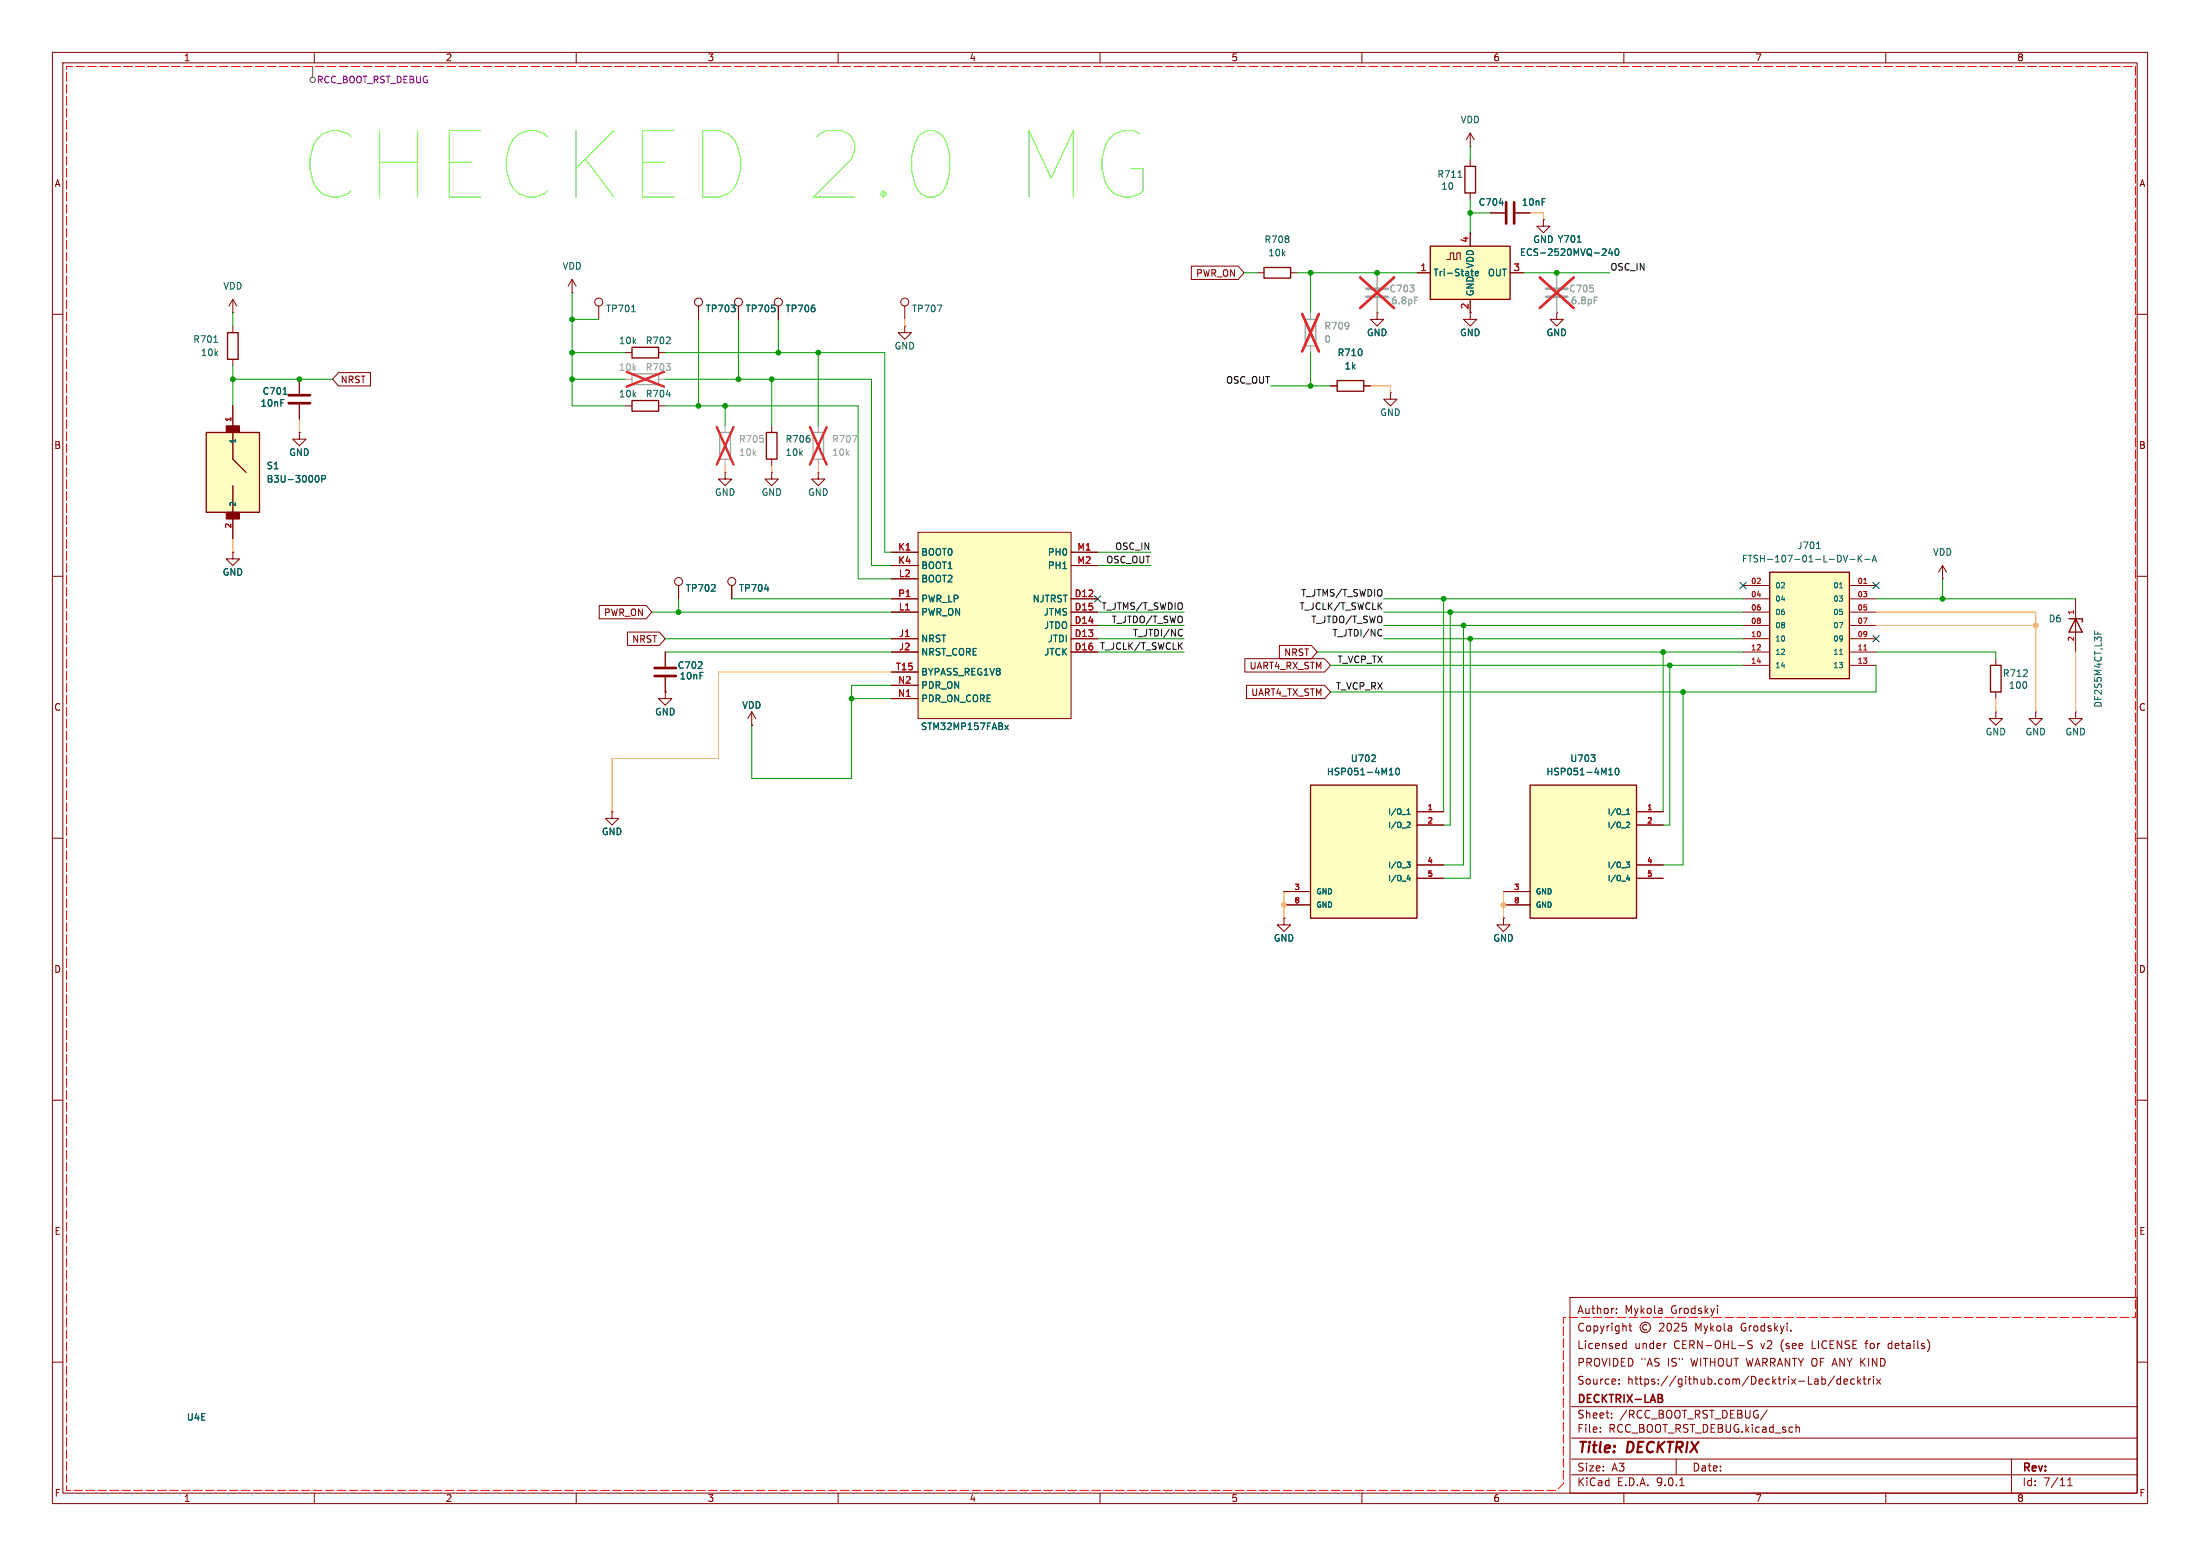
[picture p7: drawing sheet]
<svg xmlns="http://www.w3.org/2000/svg" width="420mm" height="297mm" viewBox="0 0 420 297" stroke-linecap="round" stroke-linejoin="round" font-family="sans-serif">
<g fill="none" stroke="#840000" stroke-width=".19">
<path d="M10 10h400v277h-400zM12 12h396v273h-396zM60 10v2M110 10v2M160 10v2M210 10v2M260 10v2M310 10v2M360 10v2M44.4 59.7h.1M44.4 57.2l.8 1.2M44.4 57.2l-.7 1.2"/>
<path d="M44.4 57.2v2.5M297.2 59.7v1.3h1.2l-1.2 1.2-1.3-1.2h1.3M297.2 59.7h.1M10 60h2M57.1 72.4v2.8M57.1 77.2v2.8M408 60h2M57.1 82.6v1.2h-1.2l1.2 1.3 1.3-1.3h-1.3M57.1 82.6h.1M138.4 90.2v1.2h1.3l-1.3 1.3-1.2-1.3h1.2M138.4 90.2h.1M147.3 81.3v1.3"/>
<path d="M147.3 87.6v1.3M156.2 90.2v1.2h1.3l-1.3 1.3-1.3-1.3h1.3M156.2 90.2h.1M10 110h2M129.5 111.8v2.5M408 110h2M10 160h2M408 160h2M245.1 175.3v1.2h-1.3l1.3 1.3 1.3-1.3h-1.3M245.1 175.3h.1M10 210h2M408 210h2"/>
<path d="M299.7 247.6h108.3v37.4h-108.3zM308.6 250.6v.1M308.6 249.8v.1M309.9 257.3h.5M309.9 256.5h.5M310.4 255.9v1.5M310.9 253.1h.6M311.2 252.6v1.3l.3 .2M314.4 252.9a.52 .52 0 0 0-.8 .5 .52 .52 0 0 0 .8 .4M316.8 252.7l.6-.1 .2 .1 .1 .3-1 1.1h1M317.9 256.4h.2M318.4 252.7l.2-.1a.8 .8 0 0 1 .5 .7 .8 .8 0 0 1-.5 .8l-.2-.2-.2-.4z"/>
<path d="M319.7 252.7l.5-.1 .2 .1 .1 .3-.9 1.1h.9M321.9 252.6h-.7l-.1 .7 .2-.2 .5 .1 .1 .2v.5l-.2 .2-.6-.2M327.9 249.2v.2M327.9 249.7v1M334.5 256l-.6-.1-.2 .2v.4l.7 .3 .1 .3-.3 .3-.5-.1M360.5 256.6v.7M10 260h2M300 278.5h108M300 274.5h108M300 268.5h108M305.5 273.2v.2M305.5 272.5v.1"/>
<path d="M307.7 270.5v.2M307.7 269.8v.1M309.1 263.3v.1M309.1 264.1v.1M320 278.5v3M337.4 269.1l-1.3 1.9M342.9 272.5h.5l.1 .9M347.8 263.3l.4-.1 .3 .3-.1 .6h-.6M350.2 262.6l-1.3 2M351.4 263.3l-.5-.1-.2 .3 .1 .6h.6M351.4 262.7v1.5M352 263.7l.7-.1v-.3l-.5-.1-.2 .2 .1 .7h.6"/>
<path d="M354 263.3l-.4-.1-.3 .3 .1 .6h.6M354.7 262.7v1.5M354.8 263.6l.4 .6M355.2 263.2l-.5 .6M355.7 263.2h.5M355.9 262.7v1.3l.3 .2M356.7 263.2v1M357.2 263.2l-.3 .1-.2 .2M357.7 262.7v.2M357.7 263.2v1M358.2 263.2l.8 1M359 263.2l-.8 1"/>
<path d="M384 278.5v6.5M408 260h2M60 285v2M110 285v2M160 285v2M210 285v2M260 285v2M300 281.5h108M310 285v2M320.7 283.6h.8M360 285v2M394.7 283.6h.9"/>
<path d="M394.7 282.5l.5-.4v1.5"/>
<circle cx="129.5" cy="111" r=".76"/>
<circle cx="314.1" cy="253.4" r="1"/>
</g>
<path d="M317.3 267l.1 .2-.1 .4M317.3 266.3v.5" fill="none" stroke="#840000" stroke-width=".3"/>
<path d="M55.1 77h4.1M55.1 75.4h4.1" fill="none" stroke="#840000" stroke-width=".51"/>
<path d="M54.1 75.3h.7" fill="none" stroke="#006464" stroke-width=".19"/>
<path d="M137.4 82.6h2v5h-2zM155.2 82.6h2v5h-2z" fill="none" stroke="#a1a1a1" stroke-width=".25"/>
<path d="M138.4 81.3v1.3M138.4 87.6v1.3M156.2 81.3v1.3M156.2 87.6v1.3" fill="none" stroke="#a1a1a1" stroke-width=".19"/>
<path d="M162.7 83.1h.9l-.6 1.3" fill="none" stroke="#989898" stroke-width=".19"/>
<path d="M136.8 81.5l3.2 7.2M140 81.5l-3.2 7.2M154.6 81.5l3.2 7.2M157.8 81.5l-3.2 7.2" fill="none" stroke="#e12e31" stroke-width=".46"/>
<path d="M146.3 82.6h2v5h-2z" fill="none" stroke="#840000" stroke-width=".25"/>
<path d="M250.2 149.9h20.3v25.4h-20.3z" fill="#ffffc2"/>
<path d="M241.3 51.1h5.1v2h-5.1zM120.6 76.5h5.1v2h-5.1zM120.6 66.3h5.1v2h-5.1zM255.3 72.6h5v2.1h-5zM380 127h2v5.1h-2zM250.2 149.9h20.3v25.4h-20.3z" fill="none" stroke="#840000" stroke-width=".25"/>
<g fill="none" stroke="#840000" stroke-width=".19">
<path d="M114.3 58.4v2.6M133.3 58.4v2.6M141 58.4v2.6M148.6 58.4v2.6M240 52.1h1.3M246.4 52.1h1.2M262.9 59.7v1.3h1.3l-1.3 1.2-1.3-1.2h1.3M262.9 59.7h.1M119.4 77.5h1.2M119.4 67.3h1.2M125.7 77.5h1.3M125.7 67.3h1.3"/>
<path d="M172.7 62.2v1.3h1.3l-1.3 1.3-1.3-1.3h1.3M172.7 62.2h.1M254 73.7h1.3M260.3 73.7h1.3M265.4 74.9v1.3h1.3l-1.3 1.3-1.2-1.3h1.2M265.4 74.9h.1M147.3 90.2v1.2h1.3l-1.3 1.3-1.3-1.3h1.3M147.3 90.2h.1M139.7 111.8v2.5M381 125.7v1.3M381 132.1v1.3M270.5 154.9h5.1"/>
<path d="M270.5 157.5h5.1M245.1 170.2h5.1M245.1 172.7h5.1M270.5 165.1h5.1M270.5 167.6h5.1"/>
<circle cx="114.3" cy="57.7" r=".76"/>
<circle cx="133.3" cy="57.7" r=".76"/>
<circle cx="141" cy="57.7" r=".76"/>
<circle cx="148.6" cy="57.7" r=".76"/>
<circle cx="139.7" cy="111" r=".76"/>
</g>
<g fill="none" stroke="#006464" stroke-width=".19">
<path d="M120.6 59.5h.7M127.2 75.3h.8M146 112.4h.8M261.8 145.4h.8M262.5 144.2v.4M265.2 147.9h.7M265.3 146.9l.3-.3v1.3M266.5 146.8l.2-.2a.68 .68 0 0 1 .5 .7 .68 .68 0 0 1-.5 .6l-.3-.5zM268.6 155.4h.6M268.6 154.7l.3-.3v1M268.8 156.9l.3 .1 .1 .2-.6 .7h.6M268.6 164.5h.6l-.3 .4 .3 .1v.4l-.2 .2h-.3"/>
<path d="M268.9 167l-.3 .8h.6M269.1 167.4v.7"/>
</g>
<path d="M120.6 71.4h5.1v2h-5.1zM249.2 61h2v5h-2z" fill="none" stroke="#a1a1a1" stroke-width=".25"/>
<path d="M250.2 59.7v1.3M262.9 52.1v2.8M262.9 56.9v2.8M119.4 72.4h1.2M125.7 72.4h1.3M250.2 66v1.3" fill="none" stroke="#a1a1a1" stroke-width=".19"/>
<path d="M248.6 59.9l3.2 7.2M251.8 59.9l-3.2 7.2M259.7 53l6.4 5.8M266.1 53l-6.4 5.8M119.6 71l7.2 2.8M126.8 71l-7.2 2.8" fill="none" stroke="#e12e31" stroke-width=".46"/>
<path d="M260.9 56.6h4M260.9 55.1h4" fill="none" stroke="#a1a1a1" stroke-width=".51"/>
<path d="M270.1 56.7h.6" fill="none" stroke="#989898" stroke-width=".19"/>
<path d="M292.1 149.9h20.3v25.4h-20.3z" fill="#ffffc2"/>
<path d="M292.1 149.9h20.3v25.4h-20.3z" fill="none" stroke="#840000" stroke-width=".25"/>
<g fill="none" stroke="#840000" stroke-width=".19">
<path d="M370.8 110.5h.1M370.8 108l.8 1.2M370.8 108l-.7 1.2M370.8 108v2.5M381 135.9v1.3h-1.3l1.3 1.2 1.3-1.2h-1.3M381 135.9h.1M312.4 154.9h5.1M312.4 157.5h5.1M287 175.3v1.2h-1.3l1.3 1.3 1.3-1.3h-1.3M287 175.3h.1M287 170.2h5.1M287 172.7h5.1"/>
<path d="M312.4 165.1h5.1M312.4 167.6h5.1"/>
</g>
<path d="M303.7 144.1h.8l-.4 .5M304.4 144.7v.5M307.1 147.9h.8M307.2 146.9l.3-.3v1.3M308.5 146.8l.1-.2a.68 .68 0 0 1 .5 .7 .68 .68 0 0 1-.5 .6l-.3-.5zM310.5 155.4h.6M310.5 154.7l.3-.3v1M310.7 156.9l.3 .1 .1 .2-.6 .7h.6M310.5 164.5h.6l-.3 .4 .3 .1v.4l-.2 .2h-.3M310.8 167l-.3 .8h.7M311 167.4v.7" fill="none" stroke="#006464" stroke-width=".19"/>
<path d="M337.8 109.2h15.3v20.3h-15.3z" fill="#ffffc2"/>
<path d="M337.8 109.2h15.3v20.3h-15.3zM395 118.1h2.5v.6M396.2 118.1l1.3 2.6h-2.5z" fill="none" stroke="#840000" stroke-width=".25"/>
<g fill="none" stroke="#840000" stroke-width=".19">
<path d="M172.7 58.4v2.6M280.7 59.7v1.3h1.2l-1.2 1.2-1.3-1.2h1.3M332.7 111.8h5.1M332.7 114.3h5.1M332.7 116.8h5.1M332.7 119.4h5.1M353.1 111.8h5M353.1 114.3h5M353.1 116.8h5M353.1 119.4h5M396.2 114.3v10.2M332.7 121.9h5.1"/>
<path d="M332.7 124.5h5.1M332.7 127h5.1M353.1 121.9h5M353.1 124.5h5M353.1 127h5M388.6 135.9v1.3h-1.3l1.3 1.2 1.3-1.2h-1.3M388.6 135.9h.1M396.2 135.9v1.3h-1.2l1.2 1.2 1.3-1.2h-1.3M396.2 135.9h.1"/>
<circle cx="172.7" cy="57.7" r=".76"/>
</g>
<g fill="none" stroke="#006464" stroke-width=".19">
<path d="M178.9 58.2h.9l-.6 1.3M346.8 104.7h.7M351.2 112.2h.6M351.9 106l.4 1.3 .4-1.3M353.2 106.8h.9M354.7 106v1.3M354.9 106.5l.6 .8M355.5 106l-.8 .7M356 106.8h1M357.4 107.3l.4-1.3 .4 1.3M357.5 106.9h.6M351.2 124.9h.6"/>
<path d="M399.9 120.4v.6M400.5 120.6v.4"/>
</g>
<path d="M355.8 111.4h.6M355.8 124.1h.6" fill="none" stroke="#a90000" stroke-width=".19"/>
<path d="M273 47h15.3v10.2h-15.3z" fill="#ffffc2"/>
<path d="M279.7 31.8h2v5h-2zM273 47h15.3v10.2h-15.3z" fill="none" stroke="#840000" stroke-width=".25"/>
<g fill="none" stroke="#840000" stroke-width=".19">
<path d="M280.7 27.9h.1M280.7 25.4v2.5M280.7 30.5v1.3M280.7 36.8v1.3M280.7 25.4l-.8 1.3M280.7 25.4l.7 1.3M270.5 52.1h2.5M276.2 49.5h.7v-1.2h.6v1.2h.6v-1.2h.7v1.2M280.7 44.5v2.5M280.7 57.2v2.5M284.5 40.6h2.8M288.3 52.1h2.5"/>
<path d="M289.3 40.6h2.8M294.6 41.9v1.3h1.3l-1.3 1.3-1.2-1.3h1.2M294.6 41.9h.1"/>
</g>
<path d="M278.3 33.9h.8M286.2 38.8h.8M281 51.4v1.1M281.7 51.9l-.1 .6M282.1 51.8l.1 .3-.6 .1M282.2 52.6h-.1M301.1 46.2h.7M306.1 47.5l.4 .1 .1 .3-.8 .9h.8M307.4 47.4l-.3 .9h.8M307.7 47.9v.9M308.5 47.6l.1-.1a.68 .68 0 0 1 .5 .6 .68 .68 0 0 1-.5 .7 .84 .84 0 0 1-.1-1.2z" fill="none" stroke="#006464" stroke-width=".19"/>
<path d="M287.5 38.6v4.1M289.1 38.6v4.1" fill="none" stroke="#840000" stroke-width=".51"/>
<path d="M295.1 56.6h4.1M295.1 55.1h4.1" fill="none" stroke="#a1a1a1" stroke-width=".51"/>
<path d="M297.2 52.1v2.8M297.2 56.9v2.8" fill="none" stroke="#a1a1a1" stroke-width=".19"/>
<path d="M304.4 56.7h.6" fill="none" stroke="#989898" stroke-width=".19"/>
<path d="M293.9 53l6.5 5.8M300.4 53l-6.5 5.8" fill="none" stroke="#e12e31" stroke-width=".46"/>
<path d="M175.3 101.6h29.2v35.6h-29.2z" fill="#ffffc2"/>
<g fill="none" stroke="#840000" stroke-width=".19">
<path d="M44.4 62.2v1.3M44.4 68.6v1.3M170.2 105.4h5.1M170.2 108h5.1M170.2 110.5h5.1M170.2 114.3h5.1M170.2 116.8h5.1M175.3 101.6h29.2v35.6h-29.2zM204.5 105.4h5M204.5 108h5M204.5 114.3h5M204.5 116.8h5"/>
<path d="M204.5 119.4h5M170.2 121.9h5.1M170.2 124.5h5.1M170.2 128.3h5.1M170.2 130.8h5.1M170.2 133.4h5.1M204.5 121.9h5M204.5 124.5h5"/>
</g>
<path d="M40.8 65.3h.8M191.8 138.4l.7 .9M192.5 138.4l-.7 .9" fill="none" stroke="#006464" stroke-width=".19"/>
<path d="M43.4 63.5h2.1v5.1h-2.1z" fill="none" stroke="#840000" stroke-width=".25"/>
<path d="M39.4 82.6h10.1v15.2h-10.1z" fill="#ffffc2"/>
<g fill="#840000" stroke="#840000" stroke-width=".19">
<path d="M43.2 97.8h2.5v1.3h-2.5z"/>
<path d="M43.2 81.3h2.5v1.2h-2.5z"/>
</g>
<path d="M39.4 82.6h10.1v15.2h-10.1zM44.4 82.6v5l2.6 2.6M44.4 92.7v5.1" fill="none" stroke="#840000" stroke-width=".25"/>
<g fill="none" stroke="#840000" stroke-width=".19">
<path d="M109.2 55.9h.1M109.2 53.3l.8 1.3M109.2 53.3l-.7 1.3M109.2 53.3v2.6M133.3 58.4v2.6M141 58.4v2.6M148.6 58.4v2.6M227.4 50.8h9l1.1 1.3-1.1 1.2h-9zM262.9 59.7h.1M270.5 52.1h2.5M280.7 44.5v2.5M280.7 57.2v2.5"/>
<path d="M284.5 40.6h2.8M288.3 52.1h2.5M289.3 40.6h2.8M294.6 41.9h.1M297.2 59.7h.1M44.4 77.5v5.1M57.1 72.4v2.8M57.1 77.2v2.8M64.6 71.1h6.1v2.6h-6.1l-1.1-1.3zM254 73.7h1.3M260.3 73.7h1.3M44.4 97.8v5.1"/>
<path d="M57.1 82.6h.1M44.4 105.4v1.3h-1.2l1.2 1.3 1.3-1.3h-1.3M44.4 105.4h.1M114.4 115.6h8.9l1.2 1.2-1.2 1.3h-8.9zM129.5 111.8v2.5M139.7 111.8v2.5M170.2 105.4h5.1M170.2 108h5.1M170.2 110.5h5.1M170.2 114.3h5.1M170.2 116.8h5.1M204.5 105.4h5"/>
<path d="M204.5 108h5M204.5 114.3h5M204.5 116.8h5M204.5 119.4h5M119.8 120.6h6.1l1.1 1.3-1.1 1.3h-6.1zM127 132.1v1.3h1.3l-1.3 1.2-1.3-1.2h1.3M127 132.1h.1M127 124.5v2.8M127 129.3v2.8M143.5 138.4h.1M143.5 135.9l.8 1.3M143.5 135.9l-.8 1.3"/>
<path d="M143.5 135.9v2.5M170.2 121.9h5.1M170.2 124.5h5.1M170.2 128.3h5.1M170.2 130.8h5.1M170.2 133.4h5.1M204.5 121.9h5M204.5 124.5h5M237.6 125.7h15.3l1.1 1.3-1.1 1.3h-15.3zM237.9 130.8h15l1.1 1.3-1.1 1.3h-15zM244.2 123.2h6.1l1.2 1.3-1.2 1.2h-6.1zM116.8 154.9v1.3h1.3l-1.3 1.3-1.2-1.3h1.2"/>
<path d="M116.8 154.9h.1M270.5 154.9h5.1M270.5 157.5h5.1M312.4 154.9h5.1M312.4 157.5h5.1M245.1 175.3h.1M245.1 170.2h5.1M245.1 172.7h5.1M270.5 165.1h5.1M270.5 167.6h5.1M287 175.3h.1M287 170.2h5.1"/>
<path d="M287 172.7h5.1M312.4 165.1h5.1M312.4 167.6h5.1"/>
</g>
<g fill="none" stroke="#006464" stroke-width=".19">
<path d="M286.2 38.8h.8M281 51.4v1.1M281.7 51.9l-.1 .6M282.1 51.8l.1 .3-.6 .1M282.2 52.6h-.1M301.1 46.2h.7M306.1 47.5l.4 .1 .1 .3-.8 .9h.8M307.4 47.4l-.3 .9h.8M307.7 47.9v.9M308.5 47.6l.1-.1a.68 .68 0 0 1 .5 .6 .68 .68 0 0 1-.5 .7 .84 .84 0 0 1-.1-1.2zM54.1 75.3h.7M60.5 90.8a.68 .68 0 0 1 .4 .6 .68 .68 0 0 1-.4 .6"/>
<path d="M61.4 91.4h.6l.2-.2-.1-.3-.7-.1v1.2M146 112.4h.8M191.8 138.4l.7 .9M192.5 138.4l-.7 .9M261.8 145.4h.8M262.5 144.2v.4M265.2 147.9h.7M265.3 146.9l.3-.3v1.3M266.5 146.8l.2-.2a.68 .68 0 0 1 .5 .7 .68 .68 0 0 1-.5 .6l-.3-.5zM268.6 155.4h.6M268.6 154.7l.3-.3v1M268.8 156.9l.3 .1 .1 .2-.6 .7h.6"/>
<path d="M303.7 144.1h.8l-.4 .5M304.4 144.7v.5M307.1 147.9h.8M307.2 146.9l.3-.3v1.3M308.5 146.8l.1-.2a.68 .68 0 0 1 .5 .7 .68 .68 0 0 1-.5 .6l-.3-.5zM310.5 155.4h.6M310.5 154.7l.3-.3v1M310.7 156.9l.3 .1 .1 .2-.6 .7h.6M268.6 164.5h.6l-.3 .4 .3 .1v.4l-.2 .2h-.3M268.9 167l-.3 .8h.6M269.1 167.4v.7M310.5 164.5h.6l-.3 .4 .3 .1v.4l-.2 .2h-.3"/>
<path d="M310.8 167l-.3 .8h.7M311 167.4v.7"/>
</g>
<path d="M125 129h4M125 127.5h4" fill="none" stroke="#840000" stroke-width=".51"/>
<g fill="none" stroke="#484848" stroke-width=".19">
<path d="M59.7 12.7v2"/>
<circle cx="59.7" cy="15.2" r=".51"/>
</g>
<path d="M407.7 12.7v238.8h-109.3v31.7l-1.2 1.3h-284.5v-271.8h395" fill="none" stroke="#f00" stroke-width=".19" stroke-dasharray="1.7 .6"/>
<path d="M225.5 120.1l.2 .2M225.7 121.3l-.2 .1M263.6 120.1l.2 .2M263.8 121.3l-.2 .1" fill="none" stroke="#0f0f0f" stroke-width=".19"/>
<g fill="none" stroke="#009600" stroke-width=".19">
<path d="M280.7 27.9v2.6M280.7 38.1v6.4M44.4 59.7v2.5M109.2 55.9v21.6h10.2M237.5 52.1h2.5M247.6 52.1h22.9M250.2 52.1v7.6M280.7 40.6h3.8M290.8 52.1h16.5M44.4 72.4h19.1M44.4 69.9v7.6M109.2 72.4h10.2"/>
<path d="M109.2 67.3h10.2M109.2 61h5.1M127 77.5h36.8v33h6.4M127 72.4h39.4v35.6h3.8M127 67.3h41.9v38.1h1.3M133.3 61v16.5M138.4 77.5v3.8M141 61v11.4M147.3 72.4v8.9M148.6 61v6.3M156.2 67.3v14M242.6 73.7h11.4"/>
<path d="M250.2 67.3v6.4M124.5 116.8h45.7M129.5 114.3v2.5M139.7 114.3h30.5M209.5 108h10.2M209.5 105.4h10.2M209.5 116.8h16.6M209.5 119.4h16.6M264.2 114.3h68.5M264.2 116.8h68.5M264.2 119.4h68.5M275.6 114.3v40.6"/>
<path d="M276.9 116.8v40.7h-1.3M279.4 119.4v45.7h-3.8M358.1 114.3h38.1M370.8 110.5v3.8M127 124.5h43.2M127 121.9h43.2M162.6 133.4h7.6M170.2 130.8h-7.6v17.8h-19.1v-10.2M209.5 124.5h16.6M209.5 121.9h16.6M251.5 124.5h81.2M254 127h78.7"/>
<path d="M264.2 121.9h68.5M280.7 121.9v45.7h-5.1M317.5 124.5v30.4M318.8 127v30.5h-1.3M321.3 132.1v33h-3.8M358.1 127v5.1h-104.1M358.1 124.5h22.9v1.2"/>
</g>
<g fill="none" stroke="#ffac18" stroke-width=".19">
<path d="M292.1 40.6h2.5v1.3M172.7 61v1.2M261.6 73.7h3.8v1.2M57.1 80v2.6M138.4 88.9v1.3M147.3 88.9v1.3M156.2 88.9v1.3M44.4 102.9v2.5M358.1 116.8h30.5v19.1M358.1 119.4h30.5M170.2 128.3h-33v16.5h-20.4v10.1M381 133.4v2.5"/>
<path d="M396.2 124.5v11.4M245.1 170.2v5.1M287 170.2v5.1"/>
</g>
<path d="M208.9 113.7l1.3 1.2M210.2 113.7l-1.3 1.2M332.1 111.2l1.2 1.2M333.3 111.2l-1.2 1.2M357.5 111.2l1.2 1.2M358.7 111.2l-1.2 1.2M357.5 121.3l1.2 1.2M358.7 121.3l-1.2 1.2" fill="none" stroke="#000084" stroke-width=".19"/>
<path d="M250.2 59.7v1.3M262.9 52.1v2.8M262.9 56.9v2.8M297.2 52.1v2.8M297.2 56.9v2.8M250.2 66v1.3" fill="none" stroke="#a1a1a1" stroke-width=".19"/>
<path d="M248.6 59.9l3.2 7.2M251.8 59.9l-3.2 7.2M259.7 53l6.4 5.8M266.1 53l-6.4 5.8M293.9 53l6.5 5.8M300.4 53l-6.5 5.8" fill="none" stroke="#e12e31" stroke-width=".46"/>
<path d="M270.1 56.7h.6M304.4 56.7h.6" fill="none" stroke="#989898" stroke-width=".19"/>
<g fill="#009600" stroke="#009600" stroke-width=".19">
<circle cx="297.2" cy="52.1" r=".46"/>
<circle cx="317.5" cy="124.5" r=".46"/>
<circle cx="262.9" cy="52.1" r=".46"/>
<circle cx="280.7" cy="40.6" r=".46"/>
<circle cx="280.7" cy="121.9" r=".46"/>
<circle cx="279.4" cy="119.4" r=".46"/>
<circle cx="276.9" cy="116.8" r=".46"/>
<circle cx="318.8" cy="127" r=".46"/>
<circle cx="109.2" cy="61" r=".46"/>
<circle cx="133.3" cy="77.5" r=".46"/>
<circle cx="109.2" cy="72.4" r=".46"/>
<circle cx="109.2" cy="67.3" r=".46"/>
<circle cx="57.1" cy="72.4" r=".46"/>
<circle cx="44.4" cy="72.4" r=".46"/>
<circle cx="148.6" cy="67.3" r=".46"/>
<circle cx="156.2" cy="67.3" r=".46"/>
<circle cx="370.8" cy="114.3" r=".46"/>
<circle cx="321.3" cy="132.1" r=".46"/>
<circle cx="162.6" cy="133.4" r=".46"/>
<circle cx="129.5" cy="116.8" r=".46"/>
<circle cx="138.4" cy="77.5" r=".46"/>
<circle cx="147.3" cy="72.4" r=".46"/>
<circle cx="141" cy="72.4" r=".46"/>
<circle cx="250.2" cy="52.1" r=".46"/>
<circle cx="275.6" cy="114.3" r=".46"/>
<circle cx="250.2" cy="73.7" r=".46"/>
</g>
<g fill="#ffac18" stroke="#ffac18" stroke-width=".19">
<circle cx="287" cy="172.7" r=".46"/>
<circle cx="245.1" cy="172.7" r=".46"/>
<circle cx="388.6" cy="119.4" r=".46"/>
</g>
<g font-size="17.7" fill="#61ff33">
<text x="57.8" y="38.3">CHECKED 2.0</text>
<text x="190.3" y="38.3">MG</text>
</g>
<g font-size="2.8" fill="#840000">
<text x="301" y="277.9">Title:</text>
<text x="310.6" y="277.9">DECKTRIX</text>
</g>
<g font-size="2.1" fill="#840000">
<text x="301" y="251">Author:</text>
<text x="310.1" y="251">Mykola</text>
<text x="319" y="251">Grodskyi</text>
<text x="301" y="254.4">Copyright</text>
<text x="301" y="257.7">Licensed</text>
<text x="312" y="257.7">under</text>
<text x="319.6" y="257.7">CERN-OHL-S</text>
<text x="323.7" y="254.4">Mykola</text>
<text x="332.6" y="254.4">Grodskyi.</text>
<text x="336.3" y="257.7">v2</text>
<text x="340.2" y="257.7">(see</text>
<text x="346.3" y="257.7">LICENSE</text>
<text x="356.7" y="257.7">for</text>
<text x="361.2" y="257.7">details)</text>
<text x="301" y="261.1">PROVIDED &quot;AS</text>
<text x="318.4" y="261.1">IS&quot;</text>
<text x="323" y="261.1">WITHOUT WARRANTY OF ANY KIND</text>
<text x="301" y="268.2">DECKTRIX-LAB</text>
<text x="301" y="264.5">Source:</text>
<text x="310.6" y="264.5">https://github.com/Decktrix-Lab/decktrix</text>
<text x="301" y="273.7">File:</text>
<text x="301" y="271">Sheet:</text>
<text x="307.1" y="273.7">RCC_BOOT_RST_DEBUG.kicad_sch</text>
<text x="309.2" y="271">/RCC_BOOT_RST_DEBUG/</text>
<text x="301" y="281.1">Size:</text>
<text x="307.6" y="281.1">A3</text>
<text x="323" y="281.1">Date:</text>
<text x="386" y="281.3">Rev:</text>
<text x="301" y="283.9">KiCad</text>
<text x="308.7" y="283.9">E.D.A.</text>
<text x="316.3" y="283.9">9.0.1</text>
<text x="386" y="283.9">Id:</text>
<text x="390.1" y="283.9">7/11</text>
</g>
<g font-size="1.8" fill="#840000">
<text x="35" y="11.9">1</text>
<text x="85" y="11.9">2</text>
<text x="135" y="11.9">3</text>
<text x="185" y="11.9">4</text>
<text x="235" y="11.9">5</text>
<text x="285" y="11.9">6</text>
<text x="335" y="11.9">7</text>
<text x="385" y="11.9">8</text>
<text x="10.3" y="35.9">A</text>
<text x="408.3" y="35.9">A</text>
<text x="228.2" y="53">PWR_ON</text>
<text x="64.9" y="73.3">NRST</text>
<text x="10.3" y="85.9">B</text>
<text x="408.2" y="85.9">B</text>
<text x="115.2" y="117.8">PWR_ON</text>
<text x="120.6" y="122.9">NRST</text>
<text x="245.1" y="125.4">NRST</text>
<text x="238.5" y="128">UART4_RX_STM</text>
<text x="10.3" y="135.9">C</text>
<text x="238.8" y="133">UART4_TX_STM</text>
<text x="408.2" y="135.9">C</text>
<text x="10.3" y="185.9">D</text>
<text x="408.2" y="185.9">D</text>
<text x="10.3" y="235.9">E</text>
<text x="408.3" y="235.9">E</text>
<text x="10.3" y="285.9">F</text>
<text x="35" y="286.9">1</text>
<text x="85" y="286.9">2</text>
<text x="135" y="286.9">3</text>
<text x="185" y="286.9">4</text>
<text x="235" y="286.9">5</text>
<text x="285" y="286.9">6</text>
<text x="335" y="286.9">7</text>
<text x="385" y="286.9">8</text>
<text x="408.3" y="285.9">F</text>
</g>
<text font-size="1.8" fill="#840084" x="60.4" y="16.1">RCC_BOOT_RST_DEBUG</text>
<g font-size="1.8" fill="#006464">
<text x="278.8" y="23.7">VDD</text>
<text x="274.3" y="34.1">R711</text>
<text x="275" y="36.4">10</text>
<text x="282.2" y="39.5">C704</text>
<text x="290.4" y="39.5">10nF</text>
<text x="241.3" y="46.6">R708</text>
<text x="292.6" y="46.6">GND Y701</text>
<text x="107.3" y="51.7">VDD</text>
<text x="242" y="49.1">10k</text>
<text x="273.6" y="52.9">Tri-State</text>
<text x="281.5" y="51.3" transform="rotate(-90 281.5 51.3)">VDD</text>
<text x="284" y="52.9">OUT</text>
<text x="290.1" y="49.1">ECS-2520MVQ-240</text>
<text x="42.5" y="55.5">VDD</text>
<text x="115.6" y="59.8">TP701</text>
<text x="134.6" y="59.8">TP703</text>
<text x="142.2" y="59.8">TP705</text>
<text x="149.9" y="59.8">TP706</text>
<text x="174" y="59.8">TP707</text>
<text x="281.5" y="56.6" transform="rotate(-90 281.5 56.6)">GND</text>
<text x="36.8" y="65.6">R701</text>
<text x="118.1" y="65.9">10k</text>
<text x="123.2" y="65.9">R702</text>
<text x="260.9" y="64.4">GND</text>
<text x="278.6" y="64.4">GND</text>
<text x="295.1" y="64.4">GND</text>
<text x="38.2" y="68.2">10k</text>
<text x="170.7" y="66.9">GND</text>
<text x="255.3" y="68.2">R710</text>
<text x="256.6" y="70.7">1k</text>
<text x="49.6" y="77.8">10nF</text>
<text x="50" y="75.5">C701</text>
<text x="118.1" y="76">10k</text>
<text x="123.2" y="76">R704</text>
<text x="263.4" y="79.6">GND</text>
<text x="50.8" y="89.8">S1</text>
<text x="55.1" y="87.2">GND</text>
<text x="149.9" y="84.7">R706</text>
<text x="149.9" y="87.2">10k</text>
<text x="50.8" y="92.3">B3U-3000P</text>
<text x="136.4" y="94.8">GND</text>
<text x="145.3" y="94.8">GND</text>
<text x="154.2" y="94.8">GND</text>
<text x="175.8" y="106.3">BOOT0</text>
<text x="199.9" y="106.3">PH0</text>
<text x="332.4" y="107.5">FTSH-107-01-L-DV-K-A</text>
<text x="343.1" y="105">J701</text>
<text x="368.9" y="106.3">VDD</text>
<text x="42.4" y="110.1">GND</text>
<text x="130.8" y="113.1">TP702</text>
<text x="141" y="113.1">TP704</text>
<text x="175.8" y="108.8">BOOT1</text>
<text x="175.8" y="111.4">BOOT2</text>
<text x="199.9" y="108.8">PH1</text>
<text x="175.8" y="115.2">PWR_LP</text>
<text x="175.8" y="117.7">PWR_ON</text>
<text x="197" y="115.2">NJTRST</text>
<text x="199.2" y="117.7">JTMS</text>
<text x="391" y="119">D6</text>
<text x="175.8" y="122.8">NRST</text>
<text x="175.8" y="125.3">NRST_CORE</text>
<text x="199.2" y="120.2">JTDO</text>
<text x="199.3" y="125.3">JTCK</text>
<text x="199.9" y="122.8">JTDI</text>
<text x="129.3" y="127.9">C702</text>
<text x="129.7" y="129.9">10nF</text>
<text x="175.8" y="129.1">BYPASS_REG1V8</text>
<text x="175.8" y="131.7">PDR_ON</text>
<text x="382.3" y="129.4">R712</text>
<text x="383.4" y="131.7">100</text>
<text x="125" y="136.8">GND</text>
<text x="141.6" y="135.5">VDD</text>
<text x="175.8" y="134.2">PDR_ON_CORE</text>
<text x="401.4" y="135.2" transform="rotate(-90 401.4 135.2)">DF2S5M4CT,L3F</text>
<text x="175.7" y="139.5">STM32MP157FABx</text>
<text x="379" y="140.6">GND</text>
<text x="386.6" y="140.6">GND</text>
<text x="394.2" y="140.6">GND</text>
<text x="253.2" y="148.2">HSP051-4M10</text>
<text x="257.8" y="145.6">U702</text>
<text x="295.1" y="148.2">HSP051-4M10</text>
<text x="299.7" y="145.6">U703</text>
<text x="114.8" y="159.6">GND</text>
<text x="243.1" y="179.9">GND</text>
<text x="285" y="179.9">GND</text>
<text x="35.6" y="271.4">U4E</text>
</g>
<g font-size="1.8" fill="#a90000">
<text x="280.4" y="46.4" transform="rotate(-90 280.4 46.4)">4</text>
<text x="271.1" y="51.8">1</text>
<text x="288.9" y="51.8">3</text>
<text x="280.4" y="59.1" transform="rotate(-90 280.4 59.1)">2</text>
<text x="171.4" y="105.2">K1</text>
<text x="171.4" y="107.7">K4</text>
<text x="205.6" y="105.2">M1</text>
<text x="205.6" y="107.7">M2</text>
<text x="171.5" y="110.2">L2</text>
<text x="171.4" y="114">P1</text>
<text x="171.5" y="116.6">L1</text>
<text x="205.1" y="114">D12</text>
<text x="205.1" y="116.6">D15</text>
<text x="205.1" y="119.1">D14</text>
<text x="171.5" y="121.7">J1</text>
<text x="171.5" y="124.2">J2</text>
<text x="205.1" y="121.7">D13</text>
<text x="205.1" y="124.2">D16</text>
<text x="170.9" y="128">T15</text>
<text x="171.3" y="130.6">N2</text>
<text x="171.3" y="133.1">N1</text>
</g>
<g font-size="1.8" fill="#0f0f0f">
<text x="307.3" y="51.7">OSC_IN</text>
<text x="234" y="73.3">OSC_OUT</text>
<text x="211.1" y="107.6">OSC_OUT</text>
<text x="212.8" y="105.1">OSC_IN</text>
<text x="248.3" y="114">T_JTMS/T_SWDIO</text>
<text x="210.2" y="116.5">T_JTMS/T_SWDIO</text>
<text x="212.1" y="119">T_JTDO/T_SWO</text>
<text x="248" y="116.5">T_JCLK/T_SWCLK</text>
<text x="250.2" y="119">T_JTDO/T_SWO</text>
<text x="209.9" y="124.1">T_JCLK/T_SWCLK</text>
<text x="216.2" y="121.6">T_JTDI/NC</text>
<text x="254.3" y="121.6">T_JTDI/NC</text>
<text x="254.9" y="131.7">T_VCP_RX</text>
<text x="255.2" y="126.7">T_VCP_TX</text>
</g>
<g font-size="1.8" fill="#989898">
<text x="265.2" y="56">C703</text>
<text x="265.5" y="58.3">6.8pF</text>
<text x="299.5" y="56">C705</text>
<text x="299.8" y="58.3">6.8pF</text>
<text x="252.7" y="63.1">R709</text>
<text x="252.7" y="65.6">0</text>
<text x="118.1" y="71">10k</text>
<text x="123.2" y="71">R703</text>
<text x="141" y="84.7">R705</text>
<text x="141" y="87.2">10k</text>
<text x="158.8" y="84.7">R707</text>
<text x="158.8" y="87.2">10k</text>
</g>
<g font-size="1.4" fill="#a90000">
<text x="44.2" y="80.6" transform="rotate(-90 44.2 80.6)">1</text>
<text x="44.2" y="100.9" transform="rotate(-90 44.2 100.9)">2</text>
<text x="334.2" y="111.5">02</text>
<text x="354.5" y="111.5">01</text>
<text x="334.2" y="114">04</text>
<text x="334.2" y="116.6">06</text>
<text x="334.2" y="119.1">08</text>
<text x="354.5" y="114">03</text>
<text x="354.5" y="116.6">05</text>
<text x="354.5" y="119.1">07</text>
<text x="396" y="117.5" transform="rotate(-90 396 117.5)">1</text>
<text x="334.2" y="121.7">10</text>
<text x="334.2" y="124.2">12</text>
<text x="354.5" y="121.7">09</text>
<text x="354.5" y="124.2">11</text>
<text x="396" y="122.5" transform="rotate(-90 396 122.5)">2</text>
<text x="334.2" y="126.7">14</text>
<text x="354.5" y="126.7">13</text>
<text x="272.4" y="154.7">1</text>
<text x="314.3" y="154.7">1</text>
<text x="272.4" y="157.2">2</text>
<text x="314.3" y="157.2">2</text>
<text x="272.4" y="164.8">4</text>
<text x="272.4" y="167.4">5</text>
<text x="314.3" y="164.8">4</text>
<text x="314.3" y="167.4">5</text>
<text x="247" y="169.9">3</text>
<text x="247" y="172.5">8</text>
<text x="288.9" y="169.9">3</text>
<text x="288.9" y="172.5">8</text>
</g>
<g font-size="1.4" fill="#006464">
<text x="45.2" y="84.8" transform="rotate(-90 45.2 84.8)">1</text>
<text x="45.2" y="96.8" transform="rotate(-90 45.2 96.8)">2</text>
<text x="338.8" y="112.5">02</text>
<text x="349.9" y="112.5">01</text>
<text x="338.8" y="115">04</text>
<text x="338.8" y="117.6">06</text>
<text x="349.9" y="115">03</text>
<text x="349.9" y="117.6">05</text>
<text x="338.8" y="120.1">08</text>
<text x="338.8" y="122.7">10</text>
<text x="338.8" y="125.2">12</text>
<text x="349.9" y="120.1">07</text>
<text x="349.9" y="122.7">09</text>
<text x="349.9" y="125.2">11</text>
<text x="338.8" y="127.7">14</text>
<text x="349.9" y="127.7">13</text>
<text x="264.9" y="155.7">I/O_1</text>
<text x="306.8" y="155.7">I/O_1</text>
<text x="264.9" y="158.2">I/O_2</text>
<text x="306.8" y="158.2">I/O_2</text>
<text x="264.9" y="165.8">I/O_3</text>
<text x="306.8" y="165.8">I/O_3</text>
<text x="251.2" y="170.9">GND</text>
<text x="251.2" y="173.5">GND</text>
<text x="264.9" y="168.4">I/O_4</text>
<text x="293.1" y="170.9">GND</text>
<text x="293.1" y="173.5">GND</text>
<text x="306.8" y="168.4">I/O_4</text>
</g>
</svg>
